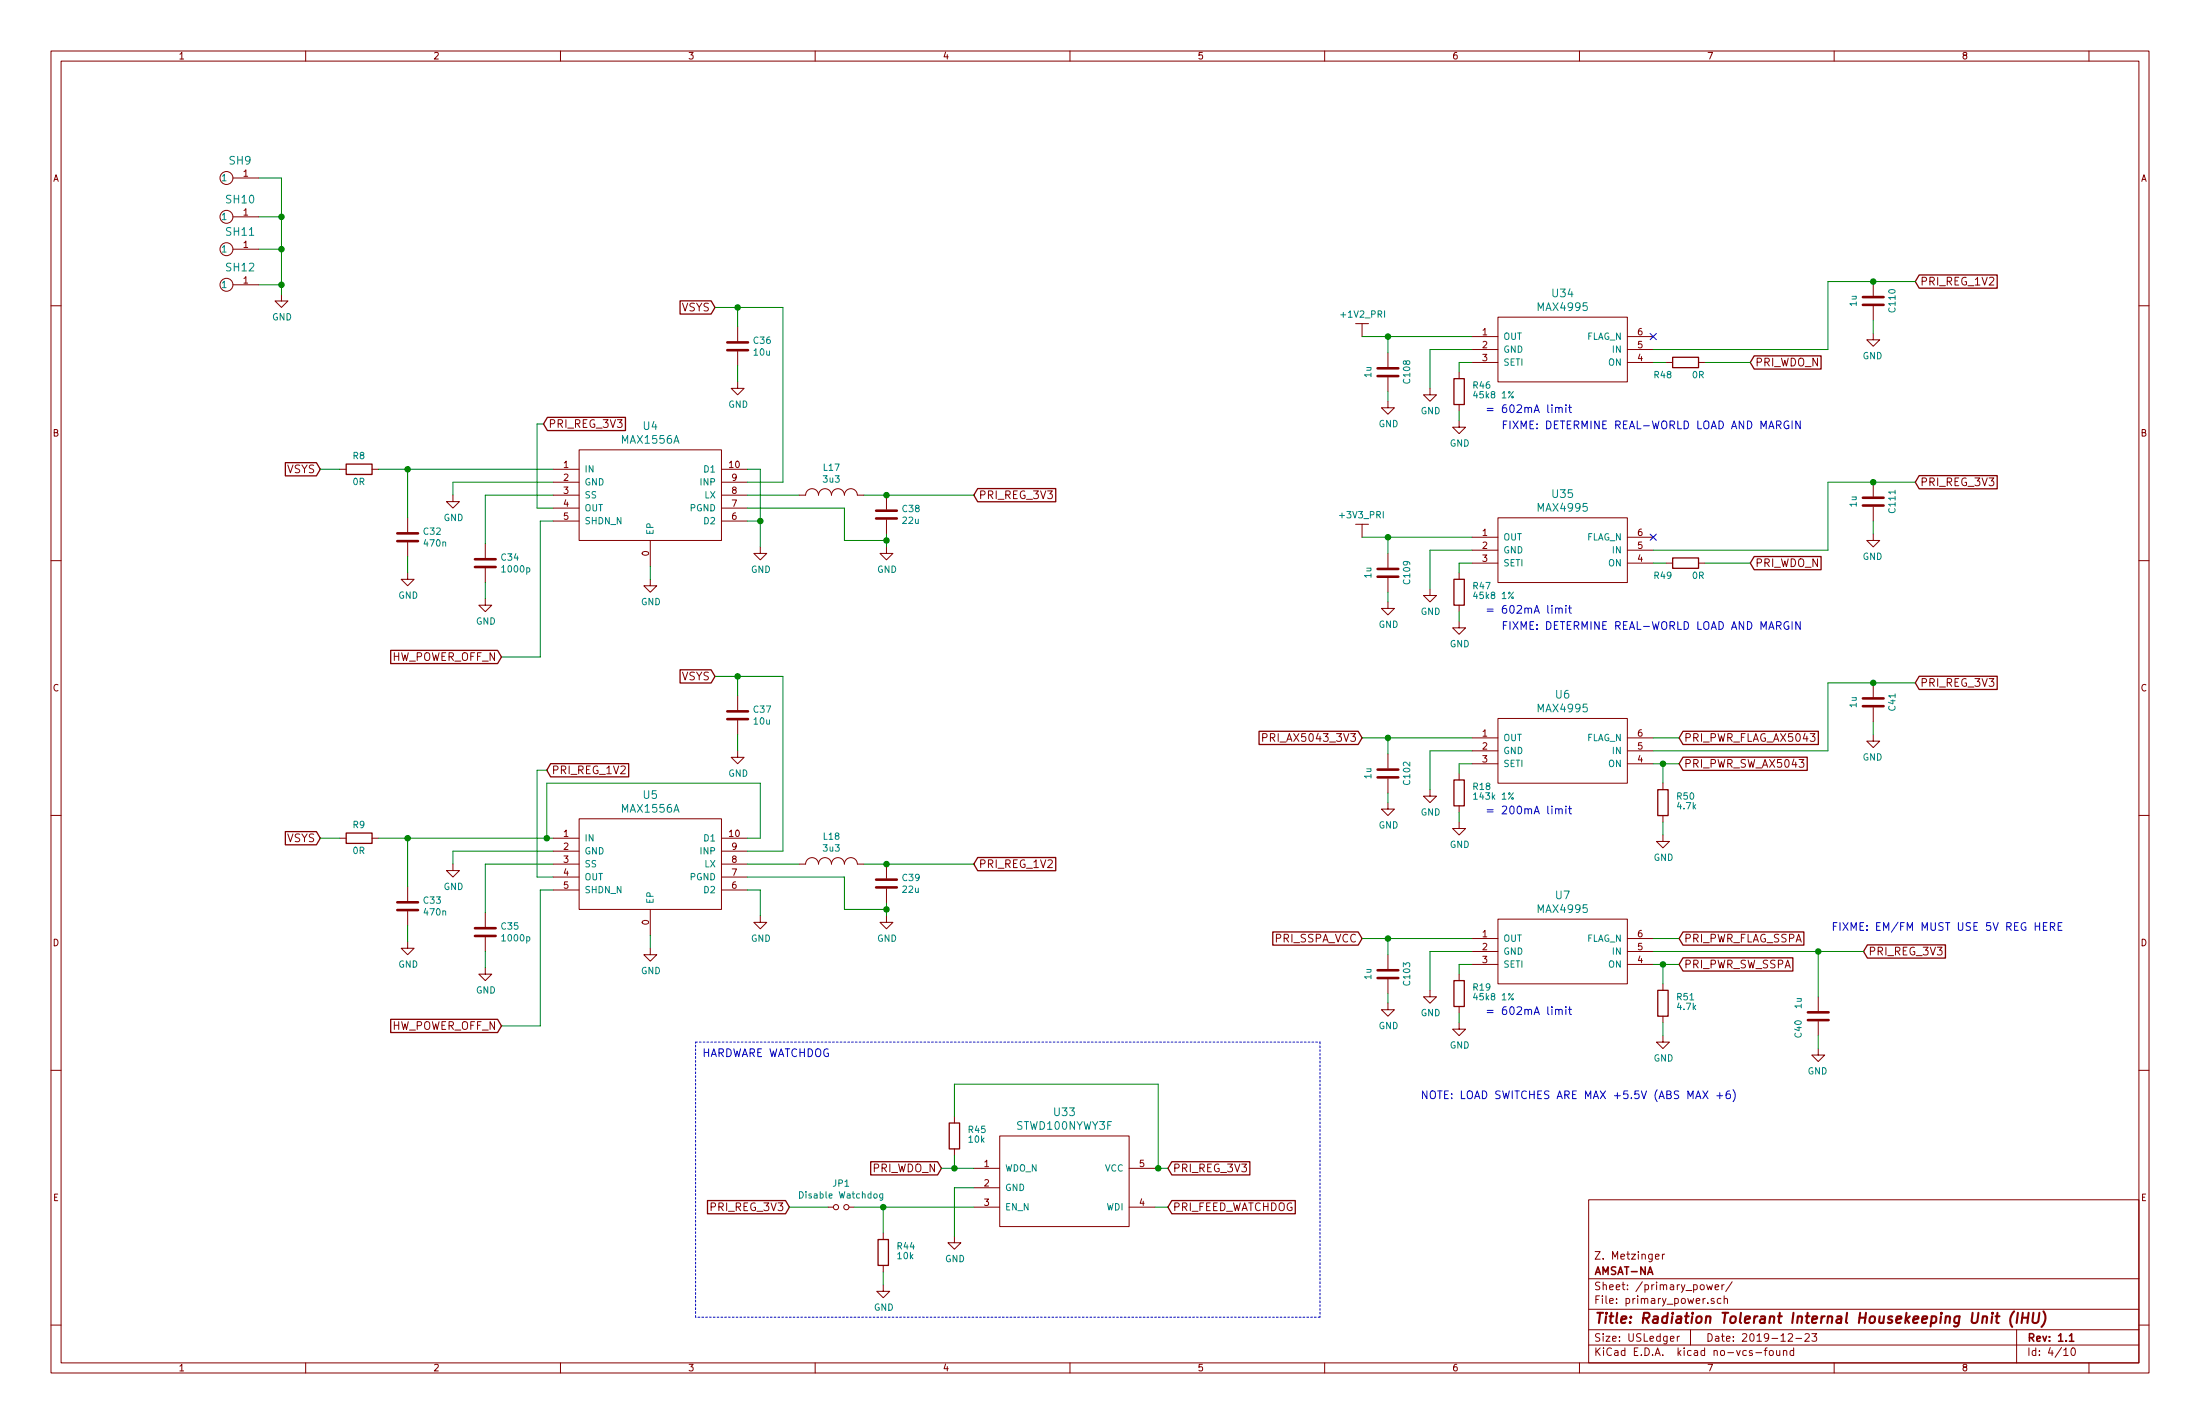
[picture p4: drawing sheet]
<svg xmlns="http://www.w3.org/2000/svg" width="432mm" height="279mm" viewBox="0 0 432 279" stroke-linecap="round" stroke-linejoin="round" font-family="sans-serif">
<g fill="none" stroke="#840000" stroke-width=".2">
<path d="M10 10h411.8v259.4h-411.8zM12 12h407.8v255.4h-407.8zM60 10v2M110 10v2M160 10v2M210 10v2M260 10v2M310 10v2M360 10v2M410 10v2M45.7 34.9h5.1M10 60h2"/>
<path d="M45.7 42.5h5.1M45.7 48.9h5.1M45.7 55.9h5.1M55.2 57.8v1.3h1.3l-1.3 1.2-1.2-1.2h1.2M367.7 55.2v2.8M419.8 60h2M144.8 74.9v1.3h1.2l-1.2 1.3-1.3-1.3h1.3M144.8 64.1v2.8M144.8 69v2.8M266.1 63.5h2.5M267.3 63.5v2.5M272.4 78.7v1.3h1.3l-1.3 1.3-1.3-1.3h1.3"/>
<path d="M272.4 69.2v2.8M272.4 74v2.8M280.7 76.2v1.3h1.2l-1.2 1.2-1.3-1.2h1.3M286.4 73v1.3M286.4 79.4v1.2M288.9 66h5.1M288.9 68.6h5.1M288.9 71.1h5.1M294 62.2h25.4v12.7h-25.4zM319.4 66h5.1M319.4 68.6h5.1M319.4 71.1h5.1"/>
<path d="M327 71.1h1.3M333.4 71.1h1.2M367.7 65.4v1.3h-1.3l1.3 1.2 1.2-1.2h-1.2M367.7 60.1v2.8M66.7 92.1h1.2M73 92.1h1.3M88.9 97.2v1.2h1.3l-1.3 1.3-1.3-1.3h1.3M108.6 97.2h5.1M108.6 92.1h5.1M108.6 94.6h5.1M108.6 99.7h5.1M113.7 88.3h27.9v17.7h-27.9z"/>
<path d="M141.6 97.2h5.1M141.6 92.1h5.1M141.6 94.6h5.1M141.6 99.7h5.1M156.8 97.2h1.3a1.27 1.27 0 0 1 1.3-1.3 1.27 1.27 0 0 1 1.3 1.3 1.27 1.27 0 0 1 1.2-1.3 1.27 1.27 0 0 1 1.3 1.3 1.27 1.27 0 0 1 1.3-1.3 1.27 1.27 0 0 1 1.2 1.3 1.27 1.27 0 0 1 1.3-1.3 1.27 1.27 0 0 1 1.3 1.3h1.2M174 97.2v2.7M286.4 82.6v1.2h1.3l-1.3 1.3-1.3-1.3h1.3M367.7 94.6v2.8M367.7 99.4v2.8M10 110h2M80 112.4v1.3h1.3l-1.3 1.2-1.3-1.2h1.3M80 101.6v2.8"/>
<path d="M80 106.4v2.8M95.2 117.5v1.2h1.3l-1.3 1.3-1.2-1.3h1.2M95.2 106.7v2.8M95.2 111.5v2.8M108.6 102.2h5.1M127.6 113.7v1.2h1.3l-1.3 1.3-1.2-1.3h1.2M127.6 106v5.1M141.6 102.2h5.1M149.2 107.3v1.3h1.3l-1.3 1.3-1.2-1.3h1.2M174 107.3v1.3h1.3l-1.3 1.3-1.3-1.3h1.3M174 102v2.8M266.1 102.9h2.5"/>
<path d="M267.3 102.9v2.5M272.4 118.1v1.3h1.3l-1.3 1.3-1.3-1.3h1.3M272.4 108.6v2.8M272.4 113.4v2.8M280.7 115.6v1.2h1.2l-1.2 1.3-1.3-1.3h1.3M286.4 112.4v1.3M286.4 118.7v1.3M288.9 105.4h5.1M288.9 108h5.1M288.9 110.5h5.1M294 101.6h25.4v12.7h-25.4zM319.4 105.4h5.1"/>
<path d="M319.4 108h5.1M319.4 110.5h5.1M327 110.5h1.3M333.4 110.5h1.2M367.7 104.8v1.2h-1.3l1.3 1.3 1.2-1.3h-1.2M419.8 110h2M144.8 136.5v2.8M286.4 121.9v1.3h1.3l-1.3 1.3-1.3-1.3h1.3M367.7 134v2.8M367.7 138.8v2.8M10 160h2M144.8 147.3v1.3h1.2l-1.2 1.3-1.3-1.3h1.3"/>
<path d="M144.8 141.4v2.7M247.8 144.7h.8l.1-.3-.1-.3-.8-.2v1.6M272.4 157.5v1.3h1.3l-1.3 1.2-1.3-1.2h1.3M272.4 148v2.7M272.4 152.8v2.8M280.7 154.9v1.3h1.2l-1.2 1.3-1.3-1.3h1.3M286.4 151.8v1.2M286.4 158.1v1.3M288.9 144.8h5.1M288.9 147.3h5.1M288.9 149.9h5.1M294 141h25.4v12.7h-25.4z"/>
<path d="M319.4 144.8h5.1M319.4 147.3h5.1M319.4 149.9h5.1M326.4 153.7v1.2M367.7 144.1v1.3h-1.3l1.3 1.3 1.2-1.3h-1.2M419.8 160h2M66.7 164.5h1.2M73 164.5h1.3M80 174v2.8M80 178.8v2.8M88.9 169.5v1.3h1.3l-1.3 1.3-1.3-1.3h1.3M95.2 179.1v2.8"/>
<path d="M108.6 169.5h5.1M108.6 164.5h5.1M108.6 167h5.1M108.6 172.1h5.1M108.6 174.6h5.1M113.7 160.7h27.9v17.7h-27.9zM127.6 178.4v5.1M141.6 169.5h5.1M141.6 164.5h5.1M141.6 167h5.1M141.6 172.1h5.1M141.6 174.6h5.1"/>
<path d="M149.2 179.7v1.3h1.3l-1.3 1.2-1.2-1.2h1.2M156.8 169.5h1.3a1.27 1.27 0 0 1 1.3-1.2 1.27 1.27 0 0 1 1.3 1.2 1.27 1.27 0 0 1 1.2-1.2 1.27 1.27 0 0 1 1.3 1.2 1.27 1.27 0 0 1 1.3-1.2 1.27 1.27 0 0 1 1.2 1.2 1.27 1.27 0 0 1 1.3-1.2 1.27 1.27 0 0 1 1.3 1.2h1.2M174 179.7v1.3h1.3l-1.3 1.2-1.3-1.2h1.3M174 169.5v2.8M174 174.4v2.8M286.4 161.3v1.3h1.3l-1.3 1.2-1.3-1.2h1.3M326.4 163.8v1.3h1.3l-1.3 1.3-1.3-1.3h1.3M326.4 160v1.3M80 184.8v1.3h1.3l-1.3 1.2-1.3-1.2h1.3M95.2 189.9v1.2h1.3l-1.3 1.3-1.2-1.3h1.2M95.2 183.9v2.8M127.6 186.1v1.2h1.3l-1.3 1.3-1.2-1.3h1.2"/>
<path d="M272.4 196.9v1.2h1.3l-1.3 1.3-1.3-1.3h1.3M272.4 187.3v2.8M272.4 192.2v2.7M280.7 194.3v1.3h1.2l-1.2 1.3-1.3-1.3h1.3M286.4 191.1v1.3M286.4 197.5v1.3M288.9 184.2h5.1M288.9 186.7h5.1M288.9 189.2h5.1M294 180.3h25.4v12.7h-25.4zM319.4 184.2h5.1M319.4 186.7h5.1"/>
<path d="M319.4 189.2h5.1M326.4 193v1.3M326.4 199.4v1.3M356.9 195.6v2.8M10 210h2M187.3 219.1v1.2M286.4 200.7v1.2h1.3l-1.3 1.3-1.3-1.3h1.3M326.4 203.2v1.3h1.3l-1.3 1.2-1.3-1.2h1.3M356.9 205.7v1.3h-1.3l1.3 1.3 1.2-1.3h-1.2M356.9 200.4v2.8M419.8 210h2M162.6 236.9h1"/>
<path d="M166.6 236.9h1M187.3 225.4v1.3M191.1 229.2h5.1M191.1 233h5.1M191.1 236.9h5.1M196.2 222.9h25.4v17.8h-25.4zM221.6 229.2h5.1M221.6 236.9h5.1M311.8 235.4h108v32h-108zM10 260h2M173.4 252.1v1.3h1.2l-1.2 1.2-1.3-1.2h1.3M173.4 241.9v1.3"/>
<path d="M173.4 248.3v1.3M187.3 242.6v1.2h1.3l-1.3 1.3-1.2-1.3h1.2M311.8 256.9h108M311.8 250.9h108M324.9 246.6l.7-.2v-.2l-.5-.1-.2 .2 .1 .7h.6M326.3 246.1v1M326.7 246.1l-.3 .1-.1 .2M335 252.1l.3 1 .3-.8 .2 .8 .3-1M336.4 254.8a.37 .37 0 0 0-.6 .2l.1 .2 .5 .1 .1 .2-.2 .3-.5-.1M336.6 252.6l.7-.2v-.3h-.4l-.3 .2 .1 .7h.6M337.8 254.8h-.5l-.2 .2v.6l.2 .2 .5-.1M338 252.1v1"/>
<path d="M338.4 254.9l.1-.1a.37 .37 0 0 1 .6 .2v.8M338.4 252.1l-.4 .2M338.4 254.3v1.5M340 251.5l-1.3 1.9M419.8 260h2M60 267.4v2M110 267.4v2M160 267.4v2M210 267.4v2M260 267.4v2M310 267.4v2M311.8 263.9h108"/>
<path d="M311.8 260.9h108M327.9 262.7l.7-.2-.1-.2-.4-.1-.2 .2v.7h.6M329.2 262.2v1M329.6 262.2l-.4 .3M331.8 260.9v3M344.6 265.4h1.2M346.3 265h.5M346.8 264.5l-.3 .2v1.3M347.3 265.1l.2-.1 .5 .1v.7l-.2 .2-.5-.2zM348.7 265l.1 .9 .3 .1 .2-.2M349.3 265v1M350 265.1l.1-.1a.37 .37 0 0 1 .6 .2v.8"/>
<path d="M350 265v1M351 261.8l.6-.1 .2 .4-.9 1.1h.9M352 265h-.4l-.3 .3 .2 .6h.5M352 264.5v1.5M352.5 262.6h1.1M354.3 261.8l.5-.1 .3 .1v.3l-.9 1.1h.9M355.6 261.7h1l-.5 .6 .4 .1v.6l-.2 .2-.7-.2M360 267.4v2M395.8 260.9v6.5M405.1 264.9l.4-.4v1.5M405.1 266h.8M406.6 264.6l.3-.1a.86 .86 0 0 1 .1 1.5 .79 .79 0 0 1-.4-1.4z"/>
<path d="M410 267.4v2"/>
<circle cx="44.4" cy="34.9" r="1.27"/>
<circle cx="44.4" cy="48.9" r="1.27"/>
<circle cx="44.4" cy="42.5" r="1.27"/>
<circle cx="44.4" cy="55.9" r="1.27"/>
<circle cx="164.1" cy="236.9" r=".51"/>
<circle cx="166.1" cy="236.9" r=".51"/>
</g>
<path d="M406.2 262.1l.4-.4v1.5M406.2 263.2h.8" fill="none" stroke="#840000" stroke-width=".3"/>
<path d="M391 258.3l-.1 1.3M391.1 257.6v.2l.1-.1-.1-.1v.2M391.7 258.3h.8M392 257.6l-.2 1.7 .1 .2 .4 .1M395.3 257.3a2.37 2.37 0 0 0-.4 3.1M396.1 257.6l-.3 2M396.9 258.5h1.1M397 257.6l-.2 2M398.2 257.6l-.3 2M399.1 257.6l-.2 1.6 .2 .3a.66 .66 0 0 0 1-.3l.2-1.6M401.1 257.3a2.31 2.31 0 0 1-.4 3.1" fill="none" stroke="#840000" stroke-width=".41"/>
<g fill="none" stroke="#840000" stroke-width=".51">
<path d="M365.6 59.8h4.1M365.6 58.3h4.1M142.7 68.7h4.1M142.7 67.2h4.1M270.4 73.8h4M270.4 72.3h4M365.6 99.2h4.1M365.6 97.7h4.1M78 106.2h4M78 104.6h4M93.2 111.3h4.1M93.2 109.7h4.1"/>
<path d="M172 101.7h4M172 100.2h4M270.4 113.2h4M270.4 111.6h4M142.7 139.6h4.1M365.6 138.6h4.1M365.6 137h4.1M142.7 141.1h4.1M270.4 152.5h4M270.4 151h4M78 178.6h4M78 177h4"/>
<path d="M172 174.1h4M172 172.6h4M93.2 183.6h4.1M93.2 182.1h4.1M270.4 191.9h4M270.4 190.4h4M354.8 198.6h4.1M354.8 200.2h4.1"/>
</g>
<g fill="none" stroke="#840000" stroke-width=".25">
<path d="M133.5 59h6.1l.7 1.3-.7 1.3h-6.1zM376.7 53.9h15.3v2.6h-15.3l-.8-1.3zM285.4 74.3h2v5.1h-2zM328.3 70.1h5.1v2h-5.1zM344.3 69.8h13.1v2.6h-13.1l-.8-1.3zM56 90.8h6.1l.8 1.3-.8 1.3h-6.1zM67.9 91.1h5.1v2h-5.1zM107.4 81.9h15.4v2.6h-15.4l-.7-1.3zM191.9 95.9h15.3v2.6h-15.3l-.8-1.3zM376.7 93.3h15.3v2.6h-15.3l-.8-1.3zM285.4 113.7h2v5h-2zM328.3 109.5h5.1v2h-5.1z"/>
<path d="M344.3 109.2h13.1v2.6h-13.1l-.8-1.3zM76.7 127.6h21l.7 1.3-.7 1.3h-21zM133.5 131.4h6.1l.7 1.3-.7 1.3h-6.1zM376.7 132.7h15.3v2.6h-15.3l-.8-1.3zM108.1 149.8h15.3v2.6h-15.3l-.8-1.3zM247.1 143.5h19.5l.7 1.3-.7 1.3h-19.5zM285.4 153h2v5.1h-2zM325.4 154.9h2v5.1h-2zM330.3 148.6h24.4v2.6h-24.4l-.7-1.3zM330.3 143.5h26.6v2.6h-26.6l-.7-1.3zM56 163.2h6.1l.8 1.3-.8 1.3h-6.1zM67.9 163.4h5.1v2.1h-5.1z"/>
<path d="M191.9 168.2h15.3v2.6h-15.3l-.8-1.3zM76.7 200h21l.7 1.3-.7 1.3h-21zM249.8 182.9h16.8l.7 1.3-.7 1.2h-16.8zM285.4 192.4h2v5.1h-2zM325.4 194.3h2v5.1h-2zM330.3 182.9h23.8v2.5h-23.8l-.7-1.2zM330.3 187.9h21.6v2.6h-21.6l-.7-1.3zM366.5 185.4h15.3v2.6h-15.3l-.7-1.3zM138.9 235.6h15.3l.7 1.3-.7 1.3h-15.3zM170.9 227.9h13.1l.8 1.3-.8 1.3h-13.1zM186.3 220.3h2v5.1h-2zM230 227.9h15.3v2.6h-15.3l-.8-1.3z"/>
<path d="M230 235.6h24.2v2.6h-24.2l-.8-1.3zM172.3 243.2h2.1v5.1h-2.1z"/>
</g>
<g fill="none" stroke="#0000c2" stroke-width=".2">
<path d="M305.3 79.9v1M307.3 79.4v.2M307.3 79.9v1M307.8 79.9h.6M308.1 79.4v1.3l.3 .2M305.3 80.1l.2-.2 .4 .1 .1 .9M306 80.1a.36 .36 0 0 1 .3-.2 .36 .36 0 0 1 .3 .2v.8M351 82.7a.71 .71 0 0 0-.9 .7 .71 .71 0 0 0 .9 .6l.1-.5h-.3M351.7 82.6v1.5M353.3 82.6v1.5l-.8-1.5v1.5M305.3 119.4l.2-.1 .4 .1 .1 .9M305.3 119.3v1"/>
<path d="M306 119.5a.36 .36 0 0 1 .3-.2 .36 .36 0 0 1 .3 .2v.8M307.3 118.8v.1M307.3 119.3v1M307.8 119.3h.6M308.1 118.8v1.3l.3 .2M351 122a.71 .71 0 0 0-.9 .7 .71 .71 0 0 0 .9 .7l.1-.6h-.3M351.7 122v1.5M353.3 122v1.5l-.8-1.5v1.5M305.3 158.8l.2-.1 .4 .1 .1 .9M305.3 158.7v1M306 158.9a.36 .36 0 0 1 .3-.2 .36 .36 0 0 1 .3 .2v.8M307.3 158.2v.1"/>
<path d="M307.3 158.7v1M307.8 158.7h.6M308.1 158.2v1.3l.3 .2M305.3 198.2l.2-.2 .4 .1 .1 1M305.3 198v1.1M306 198.2a.36 .36 0 0 1 .3-.2 .36 .36 0 0 1 .3 .2v.9M307.3 197.5v.2M307.3 198v1.1M307.8 198h.6M308.1 197.5v1.3l.3 .3M401.1 181.7h.5M401.8 181h-.7v1.5h.7"/>
<path d="M402.4 181.8l.8-.1 .1-.2-.1-.3-.8-.2v1.5M402.8 181.8l.5 .7M404 181.7h.5M404.7 181h-.7v1.5h.7M334.2 214l1 1.6M335.2 214l-1 1.6M337 215h1.1M337.5 214.4v1.2M339.5 214l-.4 .1-.3 .3a1.02 1.02 0 0 0 .1 1.1h.6l.1-.6-.3-.3-.4 .1-.1 .2M340.2 213.8a1.78 1.78 0 0 1 0 2.4"/>
</g>
<path d="M323.9 65.4l1.2 1.2M325.1 65.4l-1.2 1.2M323.9 104.8l1.2 1.2M325.1 104.8l-1.2 1.2" fill="none" stroke="#000084" stroke-width=".2"/>
<path d="M156.9 233.8a.64 .64 0 0 1 .8 .6 .64 .64 0 0 1-.8 .7zM173.3 234.2l-.1 1.2-.2 .1-.3-.1M173.3 234.3l-.4-.1-.3 .3 .2 .5h.5" fill="none" stroke="#008484" stroke-width=".2"/>
<g fill="none" stroke="#008400" stroke-width=".2">
<path d="M50.8 34.9h4.4v22.9M50.8 55.9h4.4M50.8 48.9h4.4M50.8 42.5h4.4M375.9 55.2h-17.1v13.4h-34.3M140.3 60.3h13.4v34.3h-7M144.8 60.3v3.8M144.8 71.8v3.1M267.3 66h21.6M272.4 66v3.2M272.4 76.8v1.9M288.9 68.6h-8.2v7.6"/>
<path d="M288.9 71.1h-2.5v1.9M324.5 71.1h2.5M334.6 71.1h8.9M367.7 62.9v2.5M62.9 92.1h3.8M74.3 92.1h34.3M80 92.1v9.5M106.7 83.2h-1.3v16.5h3.2M108.6 97.2h-13.4v9.5M108.6 94.6h-19.7v2.6M146.7 97.2h10.1M146.7 99.7h19v6.3h8.3"/>
<path d="M146.7 92.1h2.5v15.2M169.5 97.2h21.6M286.4 80.6v2M375.9 94.6h-17.1v13.4h-34.3M80 109.2v3.2M95.2 114.3v3.2M108.6 102.2h-2.6v26.7h-7.6M127.6 111.1v2.6M146.7 102.2h2.5M174 104.8v2.5M267.3 105.4h21.6M272.4 105.4v3.2"/>
<path d="M272.4 116.2v1.9M288.9 108h-8.2v7.6M288.9 110.5h-2.5v1.9M324.5 110.5h2.5M334.6 110.5h8.9M367.7 102.2v2.6M140.3 132.7h13.4v34.3h-7M144.8 132.7v3.8M286.4 120v1.9M375.9 134h-17.1v13.3h-34.3M107.3 151.1h-1.9v21h3.2M144.8 144.1v3.2"/>
<path d="M267.3 144.8h21.6M272.4 144.8v3.2M272.4 155.6v1.9M286.4 159.4v1.9M288.9 147.3h-8.2v7.6M288.9 149.9h-2.5v1.9M324.5 144.8h5.1M324.5 149.9h5.1M326.4 149.9v3.8M367.7 141.6v2.5M62.9 164.5h3.8M74.3 164.5h34.3"/>
<path d="M80 164.5v9.5M107.3 164.5v-10.8h41.9v10.8h-2.5M108.6 169.5h-13.4v9.6M108.6 167h-19.7v2.5M108.6 174.6h-2.6v26.7h-7.6M146.7 169.5h10.1M146.7 172.1h19v6.3h8.3M146.7 174.6h2.5v5.1M169.5 169.5h21.6M174 177.2v2.5M326.4 161.3v2.5M80 181.6v3.2"/>
<path d="M95.2 186.7v3.2M127.6 183.5v2.6M267.3 184.2h21.6M272.4 184.2v3.1M272.4 194.9v2M286.4 198.8v1.9M288.9 186.7h-8.2v7.6M288.9 189.2h-2.5v1.9M324.5 186.7h41.3M324.5 184.2h5.1M324.5 189.2h5.1M326.4 189.2v3.8"/>
<path d="M356.9 186.7v8.9M187.3 219.1v-6.4h40v16.5M326.4 200.7v2.5M356.9 203.2v2.5M154.9 236.9h7.7M167.6 236.9h23.5M173.4 236.9v5M184.8 229.2h6.3M187.3 226.7v2.5M191.1 233h-3.8v9.6M226.7 229.2h2.5M226.7 236.9h2.5"/>
<path d="M173.4 249.6v2.5"/>
</g>
<g fill="#008400" stroke="#008400" stroke-width=".25">
<circle cx="367.7" cy="134" r=".51"/>
<circle cx="356.9" cy="186.7" r=".51"/>
<circle cx="80" cy="92.1" r=".51"/>
<circle cx="174" cy="106" r=".51"/>
<circle cx="144.8" cy="60.3" r=".51"/>
<circle cx="149.2" cy="102.2" r=".51"/>
<circle cx="80" cy="164.5" r=".51"/>
<circle cx="174" cy="178.4" r=".51"/>
<circle cx="144.8" cy="132.7" r=".51"/>
<circle cx="107.3" cy="164.5" r=".51"/>
<circle cx="55.2" cy="55.9" r=".51"/>
<circle cx="55.2" cy="48.9" r=".51"/>
<circle cx="55.2" cy="42.5" r=".51"/>
<circle cx="272.4" cy="144.8" r=".51"/>
<circle cx="272.4" cy="184.2" r=".51"/>
<circle cx="174" cy="97.2" r=".51"/>
<circle cx="174" cy="169.5" r=".51"/>
<circle cx="367.7" cy="94.6" r=".51"/>
<circle cx="272.4" cy="105.4" r=".51"/>
<circle cx="367.7" cy="55.2" r=".51"/>
<circle cx="272.4" cy="66" r=".51"/>
<circle cx="227.3" cy="229.2" r=".51"/>
<circle cx="187.3" cy="229.2" r=".51"/>
<circle cx="173.4" cy="236.9" r=".51"/>
<circle cx="326.4" cy="149.9" r=".51"/>
<circle cx="326.4" cy="189.2" r=".51"/>
</g>
<path d="M136.5 204.5h122.6M259.1 204.5v53.9M136.5 258.4v-53.9M259.1 258.4h-122.6" fill="none" stroke="#0000c2" stroke-width=".2" stroke-dasharray=".3 .4"/>
<text font-size="2.8" fill="#840000" x="312.8" y="259.7">Title: Radiation Tolerant Internal Housekeeping Unit (IHU)</text>
<g font-size="2.1" fill="#008484">
<text x="45.1" y="32.3">SH9</text>
<text x="44.5" y="39.9">SH10</text>
<text x="44.5" y="46.3">SH11</text>
<text x="44.5" y="53.2">SH12</text>
<text x="304.8" y="58.3">U34</text>
<text x="302" y="61">MAX4995</text>
<text x="122.1" y="87">MAX1556A</text>
<text x="126.3" y="84.4">U4</text>
<text x="302" y="100.4">MAX4995</text>
<text x="304.8" y="97.7">U35</text>
<text x="305.4" y="137.1">U6</text>
<text x="302" y="139.8">MAX4995</text>
<text x="122.1" y="159.4">MAX1556A</text>
<text x="126.3" y="156.7">U5</text>
<text x="302" y="179.1">MAX4995</text>
<text x="305.4" y="176.4">U7</text>
<text x="199.6" y="221.7">STWD100NYWY3F</text>
<text x="207" y="219">U33</text>
</g>
<g font-size="2.1" fill="#840000">
<text x="376.8" y="56">PRI_REG_1V2</text>
<text x="133.8" y="61.1">VSYS</text>
<text x="344.4" y="71.9">PRI_WDO_N</text>
<text x="107.6" y="83.9">PRI_REG_3V3</text>
<text x="56.3" y="92.8">VSYS</text>
<text x="376.8" y="95.4">PRI_REG_3V3</text>
<text x="192" y="97.9">PRI_REG_3V3</text>
<text x="344.4" y="111.3">PRI_WDO_N</text>
<text x="76.6" y="129.7">HW_POWER_OFF_N</text>
<text x="133.8" y="133.5">VSYS</text>
<text x="376.8" y="134.7">PRI_REG_3V3</text>
<text x="249.1" y="145.5">PRI_AX5043_3V3</text>
<text x="330.5" y="145.5">PRI_PWR_FLAG_AX5043</text>
<text x="108.2" y="151.9">PRI_REG_1V2</text>
<text x="330.5" y="150.6">PRI_PWR_SW_AX5043</text>
<text x="56.3" y="165.2">VSYS</text>
<text x="192" y="170.3">PRI_REG_1V2</text>
<text x="250.3" y="184.9">PRI_SSPA_VCC</text>
<text x="330.5" y="184.9">PRI_PWR_FLAG_SSPA</text>
<text x="330.5" y="190">PRI_PWR_SW_SSPA</text>
<text x="366.7" y="187.5">PRI_REG_3V3</text>
<text x="76.6" y="202.1">HW_POWER_OFF_N</text>
<text x="171.2" y="230">PRI_WDO_N</text>
<text x="230.1" y="230">PRI_REG_3V3</text>
<text x="139.8" y="237.6">PRI_REG_3V3</text>
<text x="230.1" y="237.6">PRI_FEED_WATCHDOG</text>
<text x="312.8" y="250.1">AMSAT-NA</text>
<text x="312.8" y="247.1">Z. Metzinger</text>
<text x="312.8" y="255.8">File: primary_power.sch</text>
<text x="312.8" y="253.1">Sheet: /primary_power/</text>
<text x="312.8" y="263.2">Size: USLedger</text>
<text x="334.8" y="263.2">Date: 2019-12-23</text>
<text x="397.8" y="263.2">Rev: 1.1</text>
<text x="312.8" y="266">KiCad E.D.A. kicad no-vcs-found</text>
<text x="397.8" y="266">Id: 4/10</text>
</g>
<g font-size="2.1" fill="#0000c2">
<text x="291.5" y="81">= 602mA limit</text>
<text x="294.6" y="84.2">FIXME: DETERMINE REAL-WORLD LOAD AND MARGIN</text>
<text x="291.5" y="120.4">= 602mA limit</text>
<text x="294.6" y="123.6">FIXME: DETERMINE REAL-WORLD LOAD AND MARGIN</text>
<text x="291.5" y="159.8">= 200mA limit</text>
<text x="359.4" y="182.6">FIXME: EM/FM MUST USE 5V REG HERE</text>
<text x="291.5" y="199.1">= 602mA limit</text>
<text x="137.8" y="207.4">HARDWARE WATCHDOG</text>
<text x="278.8" y="215.6">NOTE: LOAD SWITCHES ARE MAX +5.5V (ABS MAX +6)</text>
</g>
<g font-size="1.8" fill="#840000">
<text x="35" y="11.6">1</text>
<text x="85" y="11.6">2</text>
<text x="135" y="11.6">3</text>
<text x="185" y="11.6">4</text>
<text x="235" y="11.6">5</text>
<text x="285" y="11.6">6</text>
<text x="335" y="11.6">7</text>
<text x="385" y="11.6">8</text>
<text x="10.4" y="35.6">A</text>
<text x="47.8" y="34.7">1</text>
<text x="420.2" y="35.6">A</text>
<text x="47.8" y="42.3">1</text>
<text x="47.8" y="48.6">1</text>
<text x="47.8" y="55.6">1</text>
<text x="291" y="65.8">1</text>
<text x="321.5" y="65.8">6</text>
<text x="291" y="68.3">2</text>
<text x="291" y="70.9">3</text>
<text x="321.5" y="70.9">4</text>
<text x="321.5" y="68.3">5</text>
<text x="10.4" y="85.6">B</text>
<text x="420.2" y="85.6">B</text>
<text x="110.6" y="91.8">1</text>
<text x="110.6" y="94.4">2</text>
<text x="143.2" y="91.8">10</text>
<text x="143.7" y="94.4">9</text>
<text x="110.6" y="96.9">3</text>
<text x="110.6" y="99.4">4</text>
<text x="110.6" y="102">5</text>
<text x="143.7" y="102">6</text>
<text x="143.7" y="99.4">7</text>
<text x="143.7" y="96.9">8</text>
<text x="291" y="105.2">1</text>
<text x="291" y="107.7">2</text>
<text x="321.5" y="107.7">5</text>
<text x="321.5" y="105.2">6</text>
<text x="127.4" y="109.1" transform="rotate(-90 127.4 109.1)">0</text>
<text x="291" y="110.2">3</text>
<text x="321.5" y="110.2">4</text>
<text x="10.4" y="135.6">C</text>
<text x="420.2" y="135.6">C</text>
<text x="291" y="144.5">1</text>
<text x="291" y="147.1">2</text>
<text x="291" y="149.6">3</text>
<text x="321.5" y="149.6">4</text>
<text x="321.5" y="147.1">5</text>
<text x="321.5" y="144.5">6</text>
<text x="110.6" y="164.2">1</text>
<text x="110.6" y="166.8">2</text>
<text x="143.2" y="164.2">10</text>
<text x="143.7" y="166.8">9</text>
<text x="110.6" y="169.3">3</text>
<text x="110.6" y="171.8">4</text>
<text x="143.7" y="171.8">7</text>
<text x="143.7" y="169.3">8</text>
<text x="110.6" y="174.4">5</text>
<text x="143.7" y="174.4">6</text>
<text x="10.4" y="185.6">D</text>
<text x="127.4" y="181.5" transform="rotate(-90 127.4 181.5)">0</text>
<text x="291" y="183.9">1</text>
<text x="321.5" y="183.9">6</text>
<text x="420.2" y="185.6">D</text>
<text x="291" y="186.4">2</text>
<text x="291" y="189">3</text>
<text x="321.5" y="189">4</text>
<text x="321.5" y="186.4">5</text>
<text x="193.2" y="229">1</text>
<text x="193.2" y="232.8">2</text>
<text x="223.7" y="229">5</text>
<text x="10.4" y="235.6">E</text>
<text x="193.2" y="236.6">3</text>
<text x="223.7" y="236.6">4</text>
<text x="420.2" y="235.6">E</text>
<text x="35" y="269">1</text>
<text x="85" y="269">2</text>
<text x="135" y="269">3</text>
<text x="185" y="269">4</text>
<text x="235" y="269">5</text>
<text x="285" y="269">6</text>
<text x="335" y="269">7</text>
<text x="385" y="269">8</text>
</g>
<g font-size="1.8" fill="#008484">
<text x="43.7" y="35.6">1</text>
<text x="43.7" y="43.2">1</text>
<text x="43.7" y="49.5">1</text>
<text x="43.7" y="56.5">1</text>
<text x="53.4" y="62.9">GND</text>
<text x="263.4" y="62.3">+1V2_PRI</text>
<text x="364.4" y="60" transform="rotate(-90 364.4 60)">1u</text>
<text x="372" y="61.1" transform="rotate(-90 372 61.1)">C110</text>
<text x="148" y="67.5">C36</text>
<text x="148" y="69.8">10u</text>
<text x="295" y="66.7">OUT</text>
<text x="295" y="69.2">GND</text>
<text x="295" y="71.8">SETI</text>
<text x="311.3" y="66.7">FLAG_N</text>
<text x="315.7" y="71.8">ON</text>
<text x="316.6" y="69.2">IN</text>
<text x="365.6" y="70.5">GND</text>
<text x="269.2" y="74" transform="rotate(-90 269.2 74)">1u</text>
<text x="276.8" y="75.1" transform="rotate(-90 276.8 75.1)">C108</text>
<text x="289.2" y="76.3">R46</text>
<text x="324.7" y="74.2">R48</text>
<text x="332.2" y="74.2">0R</text>
<text x="143" y="80">GND</text>
<text x="270.6" y="83.8">GND</text>
<text x="278.8" y="81.3">GND</text>
<text x="289.7" y="78.2">45k8 1%</text>
<text x="284.6" y="87.6">GND</text>
<text x="69.3" y="90.1">R8</text>
<text x="69.3" y="95.2">0R</text>
<text x="114.7" y="92.7">IN</text>
<text x="114.7" y="95.2">GND</text>
<text x="137.6" y="95.2">INP</text>
<text x="138.3" y="92.7">D1</text>
<text x="161.7" y="92.4">L17</text>
<text x="161.7" y="94.7">3u3</text>
<text x="114.7" y="97.8">SS</text>
<text x="114.7" y="100.3">OUT</text>
<text x="135.5" y="100.3">PGND</text>
<text x="138.3" y="97.8">LX</text>
<text x="177.2" y="100.5">C38</text>
<text x="263.2" y="101.7">+3V3_PRI</text>
<text x="364.4" y="99.4" transform="rotate(-90 364.4 99.4)">1u</text>
<text x="372" y="100.5" transform="rotate(-90 372 100.5)">C111</text>
<text x="83.2" y="104.9">C32</text>
<text x="83.4" y="107.2">470n</text>
<text x="87.1" y="102.2">GND</text>
<text x="114.7" y="102.9">SHDN_N</text>
<text x="128.3" y="105" transform="rotate(-90 128.3 105)">EP</text>
<text x="138.3" y="102.9">D2</text>
<text x="177.2" y="102.8">22u</text>
<text x="295" y="106">OUT</text>
<text x="311.3" y="106">FLAG_N</text>
<text x="98.5" y="110">C34</text>
<text x="98.8" y="112.3">1000p</text>
<text x="147.4" y="112.4">GND</text>
<text x="172.2" y="112.4">GND</text>
<text x="269.2" y="113.4" transform="rotate(-90 269.2 113.4)">1u</text>
<text x="295" y="108.6">GND</text>
<text x="295" y="111.1">SETI</text>
<text x="315.7" y="111.1">ON</text>
<text x="316.6" y="108.6">IN</text>
<text x="324.7" y="113.6">R49</text>
<text x="332.2" y="113.6">0R</text>
<text x="365.6" y="109.9">GND</text>
<text x="78.2" y="117.5">GND</text>
<text x="125.8" y="118.7">GND</text>
<text x="276.8" y="114.5" transform="rotate(-90 276.8 114.5)">C109</text>
<text x="289.2" y="115.6">R47</text>
<text x="289.7" y="117.5">45k8 1%</text>
<text x="93.4" y="122.6">GND</text>
<text x="270.6" y="123.2">GND</text>
<text x="278.8" y="120.7">GND</text>
<text x="284.6" y="127">GND</text>
<text x="148" y="139.9">C37</text>
<text x="148" y="142.2">10u</text>
<text x="364.4" y="138.8" transform="rotate(-90 364.4 138.8)">1u</text>
<text x="372" y="139.4" transform="rotate(-90 372 139.4)">C41</text>
<text x="295" y="145.4">OUT</text>
<text x="295" y="148">GND</text>
<text x="311.3" y="145.4">FLAG_N</text>
<text x="316.6" y="148">IN</text>
<text x="365.6" y="149.2">GND</text>
<text x="143" y="152.4">GND</text>
<text x="269.2" y="152.8" transform="rotate(-90 269.2 152.8)">1u</text>
<text x="276.8" y="153.8" transform="rotate(-90 276.8 153.8)">C102</text>
<text x="289.2" y="155">R18</text>
<text x="295" y="150.5">SETI</text>
<text x="315.7" y="150.5">ON</text>
<text x="278.8" y="160">GND</text>
<text x="289.7" y="156.9">143k 1%</text>
<text x="329.2" y="156.9">R50</text>
<text x="329.3" y="158.8">4.7k</text>
<text x="69.3" y="162.5">R9</text>
<text x="69.3" y="167.6">0R</text>
<text x="114.7" y="165.1">IN</text>
<text x="114.7" y="167.6">GND</text>
<text x="137.6" y="167.6">INP</text>
<text x="138.3" y="165.1">D1</text>
<text x="161.7" y="164.8">L18</text>
<text x="161.7" y="167.1">3u3</text>
<text x="270.6" y="162.6">GND</text>
<text x="284.6" y="166.4">GND</text>
<text x="114.7" y="170.2">SS</text>
<text x="114.7" y="172.7">OUT</text>
<text x="135.5" y="172.7">PGND</text>
<text x="138.3" y="170.2">LX</text>
<text x="177.2" y="172.9">C39</text>
<text x="324.6" y="168.9">GND</text>
<text x="83.2" y="177.3">C33</text>
<text x="83.4" y="179.6">470n</text>
<text x="87.1" y="174.6">GND</text>
<text x="114.7" y="175.3">SHDN_N</text>
<text x="128.3" y="177.4" transform="rotate(-90 128.3 177.4)">EP</text>
<text x="138.3" y="175.3">D2</text>
<text x="177.2" y="175.2">22u</text>
<text x="98.5" y="182.4">C35</text>
<text x="98.8" y="184.7">1000p</text>
<text x="147.4" y="184.8">GND</text>
<text x="172.2" y="184.8">GND</text>
<text x="295" y="184.8">OUT</text>
<text x="311.3" y="184.8">FLAG_N</text>
<text x="78.2" y="189.9">GND</text>
<text x="125.8" y="191.1">GND</text>
<text x="295" y="187.3">GND</text>
<text x="295" y="189.9">SETI</text>
<text x="315.7" y="189.9">ON</text>
<text x="316.6" y="187.3">IN</text>
<text x="93.4" y="194.9">GND</text>
<text x="269.2" y="192.1" transform="rotate(-90 269.2 192.1)">1u</text>
<text x="276.8" y="193.2" transform="rotate(-90 276.8 193.2)">C103</text>
<text x="289.2" y="194.4">R19</text>
<text x="289.7" y="196.3">45k8 1%</text>
<text x="329.2" y="196.3">R51</text>
<text x="353.6" y="197.8" transform="rotate(-90 353.6 197.8)">1u</text>
<text x="270.6" y="201.9">GND</text>
<text x="278.8" y="199.4">GND</text>
<text x="329.3" y="198.2">4.7k</text>
<text x="353.6" y="203.5" transform="rotate(-90 353.6 203.5)">C40</text>
<text x="284.6" y="205.7">GND</text>
<text x="324.6" y="208.3">GND</text>
<text x="354.8" y="210.8">GND</text>
<text x="190.1" y="222.3">R45</text>
<text x="190.2" y="224.2">10k</text>
<text x="163.5" y="232.8">JP1</text>
<text x="197.2" y="229.9">WDO_N</text>
<text x="197.2" y="233.7">GND</text>
<text x="216.9" y="229.9">VCC</text>
<text x="157.4" y="235.2">Disable Watchdog</text>
<text x="197.2" y="237.5">EN_N</text>
<text x="217.2" y="237.5">WDI</text>
<text x="176.2" y="245.2">R44</text>
<text x="176.2" y="247.1">10k</text>
<text x="185.5" y="247.6">GND</text>
<text x="171.5" y="257.2">GND</text>
</g>
</svg>
